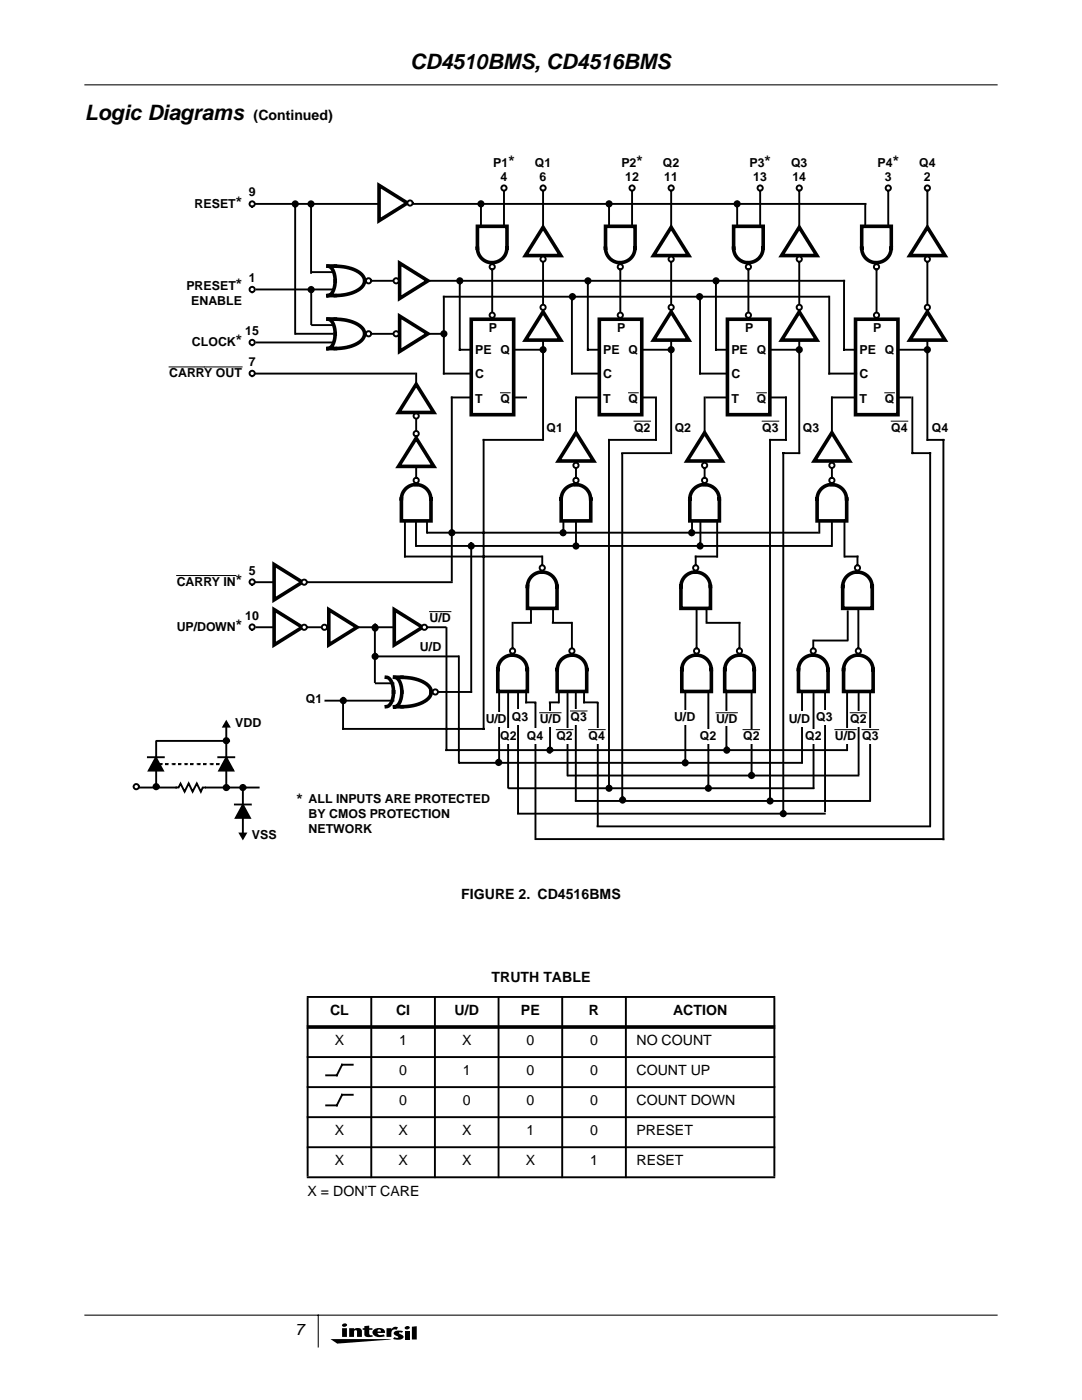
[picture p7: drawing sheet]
<svg xmlns="http://www.w3.org/2000/svg" width="216mm" height="279mm" viewBox="0 0 216 279" stroke-linecap="round" stroke-linejoin="round" font-family="sans-serif">
<path d="M16.9 16.9h182.1M16.9 262.5h182.1M63.5 262.5v6.3" fill="none" stroke="#000" stroke-width=".21"/>
<path d="M65.9 264.1h17.3v4.1h-17.3z" fill-rule="evenodd" fill="#fff"/>
<g fill="#000">
<path d="M65.9 267.2l12.2 .1-10.8 .8zM69.7 265.1h.9v.2a.96 .96 0 0 1 1.6 .4v1.1h-1v-1.1l-.2-.2-.3 .1-.1 1.2h-.9zM72.7 264.7l1-.1v.5h.6v.3h-.6v.9l.3 .2 .3-.1 .1 .3-.6 .1a.87 .87 0 0 1-1.1-.5v-.9h-.3v-.3h.3zM77.1 265.1h1v.2a.93 .93 0 0 1 1.3-.4l-.3 .5a.67 .67 0 0 0-.7 0 .67 .67 0 0 0-.3 .7v.7h-1zM78.7 265.8l.6-.2 1.1 .1-.2 .3-.5-.1v.2a.74 .74 0 0 1 .8 .9 1.93 1.93 0 0 1-2.1 .2l.3-.3a.57 .57 0 0 0 .8 0l-.8-.5a.38 .38 0 0 1 0-.6zM80.8 265.6h.9v1.7h-.9zM80.8 264.8a.55 .55 0 0 1 1 .2 .55 .55 0 0 1-.5 .3 .55 .55 0 0 1-.6-.3zM82.2 264.8l1-.1v2.6h-1z"/>
<path d="M68.3 265.1v1.7h.9v-1.7zM68.3 264.3l-.1 .2a.5 .5 0 0 0 .6 .3 .5 .5 0 0 0 .4-.5 .64 .64 0 0 0-.9 0z"/>
<path d="M74.5 265.4a.86 .86 0 0 0-.1 .9 .86 .86 0 0 0 .8 .5l1.6-.1-.3-.4-.3 .1a.61 .61 0 0 1-.9-.4h1.5a.93 .93 0 0 0-1.1-1l-.5 .1zM75.5 265.4h.4l.1 .3h-.7z"/>
</g>
<g fill="#000" stroke="#000" stroke-width=".38">
<path d="M61.2 199h93.5zM61.2 211h93.5zM61.2 217h93.5zM61.4 199.1v35.7zM74.1 198.8v36.3zM86.8 198.8v36.3zM99.5 198.8v36.3zM112.2 198.8v36.3zM124.9 198.8v36.3zM154.5 199.1v35.7zM61.2 223h93.5zM61.2 229h93.5z"/>
<path d="M61.2 234.9h93.5z"/>
</g>
<path d="M61.2 205h93.5z" fill="#000" stroke="#000" stroke-width=".72" stroke-linecap="butt"/>
<path d="M100.6 38v6.7M96 41.2v3.5M98.2 52.8v9.6M64.7 139.8h14M74.8 136.4h3.9M85.9 138.1h8.3" fill="none" stroke="#000" stroke-width=".38"/>
<path d="M101.1 49.5a2.92 2.92 0 0 1-2.9 2.9M101.2 49.5v-4.3h-5.9v4.3a2.94 2.94 0 0 0 2.9 2.9" fill="none" stroke="#000" stroke-width=".72"/>
<g fill="#fff" stroke="#000" stroke-width=".38">
<circle cx="98.2" cy="53.3" r=".53"/>
<circle cx="100.6" cy="37.5" r=".53"/>
</g>
<circle cx="96" cy="40.7" r=".53" fill="#000" stroke="#000" stroke-width=".38"/>
<circle cx="108.4" cy="37.5" r=".53" fill="#fff" stroke="#000" stroke-width=".38"/>
<path d="M108.4 38v49.8" fill="none" stroke="#000" stroke-width=".38"/>
<g fill="#fff" stroke="#000" stroke-width=".38">
<circle cx="108.4" cy="61.3" r=".53"/>
<circle cx="108.4" cy="51.7" r=".53"/>
</g>
<g fill="#fff" stroke="#000" stroke-width=".72">
<path d="M108.4 45.4l3.5 5.6h-7.1z"/>
<path d="M108.4 62.2l3.5 5.7h-7.1z"/>
</g>
<path d="M62.1 40.7v13.8M91.7 56v13.8h2.2M88.6 74.6h5.3M90.1 79.3h3.8M102.8 69.8h5.9M102.8 79.3h2.2" fill="none" stroke="#000" stroke-width=".38"/>
<circle cx="108.4" cy="69.8" r=".53" fill="#000" stroke="#000" stroke-width=".38"/>
<path d="M94 63.7h8.5v19.1h-8.5z" fill="none" stroke="#000" stroke-width=".72"/>
<path d="M99.9 78.4h1.9" fill="none" stroke="#000" stroke-width=".2"/>
<circle cx="98.2" cy="62.9" r=".53" fill="#fff" stroke="#000" stroke-width=".38"/>
<path d="M51 57.8h15.5M62.1 54.3h4.4M73.2 56h95.2M88.6 59.2h76.7" fill="none" stroke="#000" stroke-width=".38"/>
<g fill="#000" stroke="#000" stroke-width=".38">
<circle cx="91.8" cy="56.1" r=".53"/>
<circle cx="88.6" cy="66.6" r=".53"/>
</g>
<path d="M65.4 53.1h1.5M65.4 59h1.5M65.4 53.1a2.26 2.26 0 0 1 1.5 2.4v.6M66.9 56l-.2 1.5a1.72 1.72 0 0 1-1.3 1.5M66.9 53.1l2.1 .2 2.1 .7a2.62 2.62 0 0 1 1.7 2.1M72.8 56a2.85 2.85 0 0 1-2.2 2.3l-1.6 .5-2.1 .2" fill="none" stroke="#000" stroke-width=".72"/>
<g fill="#fff" stroke="#000" stroke-width=".38">
<circle cx="73.6" cy="56" r=".53"/>
<circle cx="79.1" cy="56" r=".53"/>
</g>
<path d="M79.7 52.5l5.7 3.5-5.7 3.6z" fill="#fff" stroke="#000" stroke-width=".72"/>
<path d="M51 68.3h15.5M62.1 64.9h4.4M72.7 66.6h16" fill="none" stroke="#000" stroke-width=".38"/>
<path d="M65.4 63.7h1.5M65.4 69.6h1.5M65.4 63.7a2.3 2.3 0 0 1 1.5 2.4v.6M66.9 66.6l-.1 .9-.3 1.1a1.36 1.36 0 0 1-1.1 1M66.9 63.7l1.7 .1 1.6 .4a3.2 3.2 0 0 1 2.6 2.5M72.8 66.6a3.1 3.1 0 0 1-2.6 2.5l-1.6 .3-1.7 .2" fill="none" stroke="#000" stroke-width=".72"/>
<circle cx="73.6" cy="66.6" r=".53" fill="#fff" stroke="#000" stroke-width=".38"/>
<path d="M79.7 63.1l5.7 3.5-5.7 3.5z" fill="#fff" stroke="#000" stroke-width=".72"/>
<path d="M50.8 40.7h121.9M58.9 40.7v25.9M62.1 57.8v6.9M88.6 59.2v15.4M58.9 66.6h7.6" fill="none" stroke="#000" stroke-width=".38"/>
<g fill="#000" stroke="#000" stroke-width=".38">
<circle cx="58.9" cy="40.7" r=".53"/>
<circle cx="62.1" cy="40.7" r=".53"/>
<circle cx="62.1" cy="57.8" r=".53"/>
</g>
<path d="M75.6 37l5.7 3.5-5.7 3.5z" fill="#fff" stroke="#000" stroke-width=".72"/>
<g fill="#fff" stroke="#000" stroke-width=".38">
<circle cx="81.8" cy="40.5" r=".53"/>
<circle cx="50.3" cy="57.8" r=".53"/>
<circle cx="50.3" cy="68.4" r=".53"/>
</g>
<path d="M90.1 79.3v36.5M96.5 87.8h11.6" fill="none" stroke="#000" stroke-width=".38"/>
<circle cx="50.3" cy="40.7" r=".53" fill="#fff" stroke="#000" stroke-width=".38"/>
<path d="M126.1 38v6.7M121.5 41.2v3.5M123.8 52.8v9.6" fill="none" stroke="#000" stroke-width=".38"/>
<path d="M120.8 45.2h5.9v4.3a2.94 2.94 0 0 1-2.9 2.9 2.94 2.94 0 0 1-3-2.9z" fill="none" stroke="#000" stroke-width=".72"/>
<g fill="#fff" stroke="#000" stroke-width=".38">
<circle cx="123.8" cy="53.3" r=".53"/>
<circle cx="126.1" cy="37.5" r=".53"/>
</g>
<circle cx="121.5" cy="40.7" r=".53" fill="#000" stroke="#000" stroke-width=".38"/>
<circle cx="133.9" cy="37.5" r=".53" fill="#fff" stroke="#000" stroke-width=".38"/>
<path d="M133.9 38v52.4" fill="none" stroke="#000" stroke-width=".38"/>
<g fill="#fff" stroke="#000" stroke-width=".38">
<circle cx="133.9" cy="61.4" r=".53"/>
<circle cx="133.9" cy="51.7" r=".53"/>
</g>
<g fill="#fff" stroke="#000" stroke-width=".72">
<path d="M133.9 45.4l3.6 5.6h-7.1z"/>
<path d="M133.9 62.2l3.6 5.7h-7.1z"/>
</g>
<path d="M117.3 56v13.8h2.1M114.1 74.6h5.4M115 79.3h4.4M128.4 69.8h5.8M128.4 79.3h2.1" fill="none" stroke="#000" stroke-width=".38"/>
<circle cx="133.9" cy="69.8" r=".53" fill="#000" stroke="#000" stroke-width=".38"/>
<path d="M119.6 63.7h8.5v19.1h-8.5z" fill="none" stroke="#000" stroke-width=".72"/>
<path d="M125.4 78.4h1.9" fill="none" stroke="#000" stroke-width=".2"/>
<circle cx="123.8" cy="62.9" r=".53" fill="#fff" stroke="#000" stroke-width=".38"/>
<circle cx="117.3" cy="56.1" r=".53" fill="#000" stroke="#000" stroke-width=".38"/>
<path d="M151.7 38v6.7M114.1 59.2v15.4M147.1 41.2v3.5M149.3 52.8v9.6" fill="none" stroke="#000" stroke-width=".38"/>
<path d="M152.3 49.5a2.92 2.92 0 0 1-3 2.9M152.3 49.5v-4.3h-5.9v4.3a2.94 2.94 0 0 0 2.9 2.9" fill="none" stroke="#000" stroke-width=".72"/>
<g fill="#fff" stroke="#000" stroke-width=".38">
<circle cx="149.3" cy="53.3" r=".53"/>
<circle cx="151.7" cy="37.5" r=".53"/>
</g>
<circle cx="147.1" cy="40.7" r=".53" fill="#000" stroke="#000" stroke-width=".38"/>
<circle cx="159.5" cy="37.5" r=".53" fill="#fff" stroke="#000" stroke-width=".38"/>
<path d="M159.5 38v52.4" fill="none" stroke="#000" stroke-width=".38"/>
<g fill="#fff" stroke="#000" stroke-width=".38">
<circle cx="159.5" cy="61.3" r=".53"/>
<circle cx="159.5" cy="51.7" r=".53"/>
</g>
<g fill="#fff" stroke="#000" stroke-width=".72">
<path d="M159.5 45.4l3.5 5.6h-7z"/>
<path d="M159.5 62.2l3.5 5.7h-7z"/>
</g>
<path d="M142.9 56v13.8h2.1M139.7 74.6h5.4M140.9 79.3h4.1M154 69.8h5.8M154 79.3h2.8" fill="none" stroke="#000" stroke-width=".38"/>
<circle cx="159.5" cy="69.8" r=".53" fill="#000" stroke="#000" stroke-width=".38"/>
<path d="M145.2 63.7h8.4v19.1h-8.4z" fill="none" stroke="#000" stroke-width=".72"/>
<path d="M151 78.4h1.9" fill="none" stroke="#000" stroke-width=".2"/>
<circle cx="149.3" cy="62.9" r=".53" fill="#fff" stroke="#000" stroke-width=".38"/>
<circle cx="142.9" cy="56.1" r=".53" fill="#000" stroke="#000" stroke-width=".38"/>
<path d="M177.2 38v6.7M139.7 59.2v15.4M172.6 40.8v4.1M174.9 52.8v9.6M140.6 79.3v16.4M156.8 79.3v8.5" fill="none" stroke="#000" stroke-width=".38"/>
<path d="M174.9 52.4a2.93 2.93 0 0 0 2.9-2.9v-4.3h-5.9v4.3a2.93 2.93 0 0 0 3 2.9" fill="none" stroke="#000" stroke-width=".72"/>
<g fill="#fff" stroke="#000" stroke-width=".38">
<circle cx="174.9" cy="53.3" r=".53"/>
<circle cx="177.2" cy="37.5" r=".53"/>
<circle cx="185" cy="37.5" r=".53"/>
</g>
<path d="M185 38v49.8" fill="none" stroke="#000" stroke-width=".38"/>
<g fill="#fff" stroke="#000" stroke-width=".38">
<circle cx="185" cy="61.4" r=".53"/>
<circle cx="185" cy="51.7" r=".53"/>
</g>
<g fill="#fff" stroke="#000" stroke-width=".72">
<path d="M185 45.4l3.6 5.6h-7.1z"/>
<path d="M185 62.2l3.6 5.7h-7.1z"/>
</g>
<path d="M168.4 56v13.8h2.1M165.5 74.6h5.3M166 79.3h4.8M179.5 69.8h5.8M179.5 79.3h2.1" fill="none" stroke="#000" stroke-width=".38"/>
<circle cx="185" cy="69.8" r=".53" fill="#000" stroke="#000" stroke-width=".38"/>
<path d="M170.7 63.7h8.5v19.1h-8.5z" fill="none" stroke="#000" stroke-width=".72"/>
<path d="M176.6 78.4h1.9" fill="none" stroke="#000" stroke-width=".2"/>
<circle cx="174.9" cy="62.9" r=".53" fill="#fff" stroke="#000" stroke-width=".38"/>
<path d="M165.5 59.2v15.4M166 79.3v17" fill="none" stroke="#000" stroke-width=".38"/>
<circle cx="50.3" cy="74.5" r=".53" fill="#fff" stroke="#000" stroke-width=".38"/>
<path d="M33.8 73.2h14.5" fill="none" stroke="#000" stroke-width=".2"/>
<path d="M99.6 138.2v14.1M102.3 124.3v5.8" fill="none" stroke="#000" stroke-width=".38"/>
<path d="M100.2 131.6a2.95 2.95 0 0 1 3.2-.6 2.95 2.95 0 0 1 1.8 2.6v4.4h-5.9v-4.4a2.93 2.93 0 0 1 .9-2z" fill="none" stroke="#000" stroke-width=".72"/>
<circle cx="102.3" cy="129.9" r=".53" fill="#fff" stroke="#000" stroke-width=".38"/>
<path d="M108.2 111.1v1.7M102.6 124.3h3.3M106 121.8v2.1M114.1 124.3v5.8M116.5 138.2v2" fill="none" stroke="#000" stroke-width=".38"/>
<path d="M108.2 114.1a2.94 2.94 0 0 0-3 2.9v4.4h5.9v-4.4a2.93 2.93 0 0 0-2.9-2.8M112 131.7a2.93 2.93 0 0 1 3.2-.8 2.93 2.93 0 0 1 1.9 2.7v4.4h-5.9v-4.4a2.9 2.9 0 0 1 .8-1.9z" fill="none" stroke="#000" stroke-width=".72"/>
<circle cx="99.5" cy="152.2" r=".53" fill="#000" stroke="#000" stroke-width=".38"/>
<circle cx="114.1" cy="129.9" r=".53" fill="#fff" stroke="#000" stroke-width=".38"/>
<path d="M110.3 124.3h3.6M110.4 121.8v2.1M113.2 138.4v16.3M114.9 138.1v21.5" fill="none" stroke="#000" stroke-width=".38"/>
<g fill="#fff">
<path d="M96.9 142.1h4.2v2.8h-4.2z" fill-rule="evenodd"/>
<path d="M113.9 141.6h3.2v3h-3.2z" fill-rule="evenodd"/>
</g>
<path d="M113.8 141.9h3.3z" fill="#fff" stroke="#000" stroke-width=".2"/>
<path d="M116.5 140.2h2.7M119.3 140.4v24.4" fill="none" stroke="#000" stroke-width=".38"/>
<path d="M117.5 145.3h3.2v3h-3.2z" fill-rule="evenodd" fill="#fff"/>
<path d="M117.5 145.6h3.2z" fill="#fff" stroke="#000" stroke-width=".2"/>
<path d="M109.7 140.2h1.6M109.8 140.5v9.2" fill="none" stroke="#000" stroke-width=".38"/>
<path d="M109.3 149.4a.53 .53 0 0 1 .7-.2 .53 .53 0 0 1 .3 .6l-.6 .5a.54 .54 0 0 1-.4-.9z" fill-rule="evenodd" fill="#000" stroke="#000" stroke-width=".38"/>
<path d="M107.7 141.9h4.2v3h-4.2z" fill-rule="evenodd" fill="#fff"/>
<path d="M107.7 142.2h4.2z" fill="#fff" stroke="#000" stroke-width=".2"/>
<circle cx="108.2" cy="113.3" r=".53" fill="#fff" stroke="#000" stroke-width=".38"/>
<path d="M83 74.6v20.8M80.8 104.4v6.7M85.2 104.4v1.9M111.5 138.4v1.8" fill="none" stroke="#000" stroke-width=".38"/>
<path d="M83 96.7a2.93 2.93 0 0 1 3 2.9M83 96.7a2.93 2.93 0 0 0-2.9 2.9v4.4h5.9v-4.4" fill="none" stroke="#000" stroke-width=".72"/>
<g fill="#fff" stroke="#000" stroke-width=".38">
<circle cx="83" cy="95.9" r=".53"/>
<circle cx="83" cy="86.6" r=".53"/>
<circle cx="83" cy="83" r=".53"/>
</g>
<g fill="#fff" stroke="#000" stroke-width=".72">
<path d="M83 87.4l3.6 5.7h-7.1z"/>
<path d="M83 76.7l3.6 5.6h-7.1z"/>
</g>
<g fill="none" stroke="#000" stroke-width=".38">
<path d="M51 74.6h31.7M114.9 79.3v16.4M96.5 87.8v57.7h-28M80.8 111.1h27.3M83 104.4v4.6M83.3 109h82.5M85.4 106.3h77.8M112.4 104.4v1.9M114.9 104.4v4.6M89.1 125.4v24.3h79.7M91.6 131v21.2M91.7 152.2h68.3"/>
<path d="M101.6 157.3h60.7M113.4 154.8h57.9M114.9 159.8h58.7M103.4 162.4h61.2M107 167.5h81.2M119.2 164.9h66.4"/>
</g>
<path d="M114.9 96.7a2.94 2.94 0 0 0-2.9 2.9v4.4h5.9v-4.4a2.92 2.92 0 0 0-3-2.9" fill="none" stroke="#000" stroke-width=".72"/>
<g fill="#fff" stroke="#000" stroke-width=".38">
<circle cx="114.9" cy="92.9" r=".53"/>
<circle cx="114.9" cy="95.9" r=".53"/>
</g>
<path d="M114.9 86.4l3.6 5.6h-7.1z" fill="#fff" stroke="#000" stroke-width=".72"/>
<g fill="#000" stroke="#000" stroke-width=".38">
<circle cx="90.2" cy="106.3" r=".53"/>
<circle cx="94" cy="109" r=".53"/>
<circle cx="112.4" cy="106.3" r=".53"/>
<circle cx="114.9" cy="109" r=".53"/>
</g>
<path d="M130.9 79.3v8.5M51 116.2h39.1M138.1 104.4v1.9M139.8 104.4v4.6M143.1 104.4v6.7M51 125.2h38.1M74.8 125.4v10.9M68.5 140.2v5.3" fill="none" stroke="#000" stroke-width=".38"/>
<path d="M140.6 96.7a2.93 2.93 0 0 1 2.9 2.9M140.6 96.7a2.94 2.94 0 0 0-3 2.9v4.4h5.9v-4.4" fill="none" stroke="#000" stroke-width=".72"/>
<g fill="#fff" stroke="#000" stroke-width=".38">
<circle cx="140.6" cy="92.9" r=".53"/>
<circle cx="140.6" cy="95.9" r=".53"/>
</g>
<path d="M140.6 86.4l3.5 5.6h-7z" fill="#fff" stroke="#000" stroke-width=".72"/>
<g fill="#000" stroke="#000" stroke-width=".38">
<circle cx="138" cy="106.3" r=".53"/>
<circle cx="139.7" cy="109" r=".53"/>
</g>
<path d="M163.5 104.4v1.9M166 104.4v4.6M168.5 104.4v6.7" fill="none" stroke="#000" stroke-width=".38"/>
<path d="M166 96.7a2.93 2.93 0 0 1 2.9 2.9M166 96.7a2.94 2.94 0 0 0-3 2.9v4.4h5.9v-4.4" fill="none" stroke="#000" stroke-width=".72"/>
<g fill="#fff" stroke="#000" stroke-width=".38">
<circle cx="166" cy="92.9" r=".53"/>
<circle cx="166" cy="95.9" r=".53"/>
</g>
<path d="M166 86.4l3.5 5.6h-7z" fill="#fff" stroke="#000" stroke-width=".72"/>
<path d="M138.8 114.2a2.93 2.93 0 0 1 2.9 2.8M138.8 114.1a2.93 2.93 0 0 0-2.9 2.9v4.4h5.9v-4.4M147.6 130.7a2.94 2.94 0 0 1 2.9 2.9v4.4h-5.9v-4.4a2.92 2.92 0 0 1 3-2.9" fill="none" stroke="#000" stroke-width=".72"/>
<path d="M138.8 111.1v1.7M147.5 124.3v5.8M150 138.2v16.7" fill="none" stroke="#000" stroke-width=".38"/>
<circle cx="147.5" cy="129.9" r=".53" fill="#fff" stroke="#000" stroke-width=".38"/>
<path d="M141 121.8v2.1M141 124.3h6.5" fill="none" stroke="#000" stroke-width=".38"/>
<circle cx="138.8" cy="113.3" r=".53" fill="#fff" stroke="#000" stroke-width=".38"/>
<path d="M138.8 111.1h4.3M136.8 138.2v14.1M139 121.7v8.4M141.3 138.4v18.2M144.9 138.4v11.3" fill="none" stroke="#000" stroke-width=".38"/>
<path d="M141.9 133.6a2.94 2.94 0 0 0-2.9-2.8 2.94 2.94 0 0 0-3 2.8v4.4h5.9v-4.4" fill="none" stroke="#000" stroke-width=".72"/>
<circle cx="139" cy="129.9" r=".53" fill="#fff" stroke="#000" stroke-width=".38"/>
<path d="M182 79.3v11.1M124.2 90.4h9.3M124.2 90.6v69.3M130.9 87.8h-9.4v69.3M156.8 87.8h-3.2v71.4M159.5 90.4h-3.2v71.5M182.1 90.4h3.5v74.4M185.1 87.8h3.1v79.7M160 138.2v14M162.3 127.8v2.3M164.6 138.4v23.5" fill="none" stroke="#000" stroke-width=".38"/>
<g fill="#000" stroke="#000" stroke-width=".38">
<circle cx="121.5" cy="157.3" r=".53"/>
<circle cx="136.7" cy="152.2" r=".53"/>
<circle cx="141.3" cy="157.3" r=".53"/>
<circle cx="145" cy="149.7" r=".53"/>
<circle cx="150" cy="154.8" r=".53"/>
<circle cx="153.7" cy="159.8" r=".53"/>
<circle cx="156.3" cy="162.4" r=".53"/>
</g>
<path d="M162.3 130.7a2.93 2.93 0 0 0-3 2.9v4.4h5.9v-4.4a2.92 2.92 0 0 0-3-2.9" fill="none" stroke="#000" stroke-width=".72"/>
<circle cx="162.3" cy="129.9" r=".53" fill="#fff" stroke="#000" stroke-width=".38"/>
<path d="M171.1 111.1v1.7M162.6 127.8h6.5" fill="none" stroke="#000" stroke-width=".38"/>
<path d="M171.1 114.2a2.93 2.93 0 0 1 2.9 2.8M171.1 114.1a2.93 2.93 0 0 0-3 2.9v4.4h5.9v-4.4" fill="none" stroke="#000" stroke-width=".72"/>
<circle cx="171.1" cy="113.3" r=".53" fill="#fff" stroke="#000" stroke-width=".38"/>
<path d="M168.6 111.1h2.5M169 138.2v11.5M171.3 121.7v8.4M173.6 138.4v21.3" fill="none" stroke="#000" stroke-width=".38"/>
<path d="M174.2 133.6a2.94 2.94 0 0 0-2.9-2.8 2.94 2.94 0 0 0-3 2.8v4.4h5.9v-4.4" fill="none" stroke="#000" stroke-width=".72"/>
<circle cx="171.3" cy="129.9" r=".53" fill="#fff" stroke="#000" stroke-width=".38"/>
<path d="M162.3 138.4v18.9M169.2 122v5.7M171.3 138.4v16.1" fill="none" stroke="#000" stroke-width=".38"/>
<g fill="#fff">
<path d="M135 141.8h3.2v2.8h-3.2z" fill-rule="evenodd"/>
<path d="M157.4 141.9h4.2v3h-4.2z" fill-rule="evenodd"/>
<path d="M160.7 145.5h3.2v2.8h-3.2z" fill-rule="evenodd"/>
<path d="M162.9 141.8h3.2v2.8h-3.2z" fill-rule="evenodd"/>
<path d="M166.6 145.3h4.2v3h-4.2z" fill-rule="evenodd"/>
<path d="M169.6 141.9h3.5v3h-3.5z" fill-rule="evenodd"/>
<path d="M171.8 145.3h3.7v3h-3.7z" fill-rule="evenodd"/>
</g>
<g fill="#fff" stroke="#000" stroke-width=".2">
<path d="M166.6 145.6h4.3z"/>
<path d="M169.6 142.2h3.3z"/>
<path d="M172 145.6h3.3z"/>
<path d="M177.8 84.1h3.3z"/>
<path d="M152.1 84.1h3.3z"/>
<path d="M126.5 84.1h3.3z"/>
</g>
<path d="M94 109v29.1" fill="none" stroke="#000" stroke-width=".38"/>
<path d="M78.7 135.1h1.5M78.8 135.2a2.31 2.31 0 0 1 1.4 2.4v.5M80.2 138.1l-.2 1.5a1.71 1.71 0 0 1-1.3 1.4h2.7l1.7-.4a3.4 3.4 0 0 0 3-2.5M80.2 135.2l1.7 .1 1.2 .3a3.4 3.4 0 0 1 3 2.5" fill="none" stroke="#000" stroke-width=".72"/>
<circle cx="86.9" cy="138.1" r=".53" fill="#fff" stroke="#000" stroke-width=".38"/>
<path d="M77.1 135.2a2.6 2.6 0 0 1 1.4 2.8v.1M78.5 138.1l-.1 1-.3 1a1.35 1.35 0 0 1-1 .9" fill="none" stroke="#000" stroke-width=".72"/>
<path d="M74.8 131h16.8" fill="none" stroke="#000" stroke-width=".38"/>
<g fill="#000" stroke="#000" stroke-width=".38">
<circle cx="68.5" cy="139.8" r=".53"/>
<circle cx="74.9" cy="131" r=".53"/>
<circle cx="74.9" cy="125.2" r=".57"/>
</g>
<g fill="#fff" stroke="#000" stroke-width=".38">
<circle cx="79.1" cy="66.6" r=".53"/>
<circle cx="84.7" cy="125.2" r=".53"/>
<circle cx="60.7" cy="125.2" r=".53"/>
<circle cx="64.7" cy="125.2" r=".53"/>
<circle cx="60.7" cy="116.2" r=".53"/>
<circle cx="50.3" cy="116.2" r=".53"/>
</g>
<g fill="#fff" stroke="#000" stroke-width=".72">
<path d="M78.7 121.7l5.6 3.5-5.6 3.5z"/>
<path d="M54.7 121.7l5.6 3.5-5.6 3.5z"/>
<path d="M65.6 121.7l5.7 3.5-5.7 3.5z"/>
<path d="M54.7 112.7l5.6 3.5-5.6 3.5z"/>
</g>
<path d="M35.3 114.9h11.8" fill="none" stroke="#000" stroke-width=".2"/>
<circle cx="50.3" cy="125.1" r=".53" fill="#fff" stroke="#000" stroke-width=".38"/>
<path d="M85.7 122.1h4.3" fill="none" stroke="#000" stroke-width=".2"/>
<g fill="#000" stroke="#000" stroke-width=".38">
<circle cx="114.2" cy="59.2" r=".53"/>
<circle cx="139.6" cy="59.2" r=".53"/>
</g>
<path d="M30.6 152.5h14.6" fill="none" stroke="#fff" stroke-width=".38"/>
<path d="M27.6 157.2h24M30.6 152.5h14.6M31.3 147.9h13.9M45.2 144l.5 1h-1.1zM45.2 145.2v11.9" fill="none" stroke="#000" stroke-width=".38"/>
<path d="M45.2 144l.5 1h-1.1z" fill="#000"/>
<path d="M35.4 156.6h5.4v1.2h-5.4z" fill-rule="evenodd" fill="#fff"/>
<path d="M29.5 151.1h3.2M31.2 148v9.1M35.2 157.2h.4l.4-.8 .8 1.6 .8-1.7 .8 1.7 .9-1.6 .8 1.6 .3-.8h.5M43.6 151.1h3.1M46.9 160.6h3.1" fill="none" stroke="#000" stroke-width=".38"/>
<g fill="#000" stroke="#000" stroke-width=".38">
<path d="M31.1 151.2l1.4 2.6h-2.8zM45.2 151.2l1.4 2.6h-2.9zM48.5 160.6l1.4 2.6h-2.9z"/>
<circle cx="31.2" cy="157" r=".53"/>
<circle cx="45.2" cy="147.8" r=".53"/>
<circle cx="48.5" cy="157.2" r=".53"/>
</g>
<circle cx="27.2" cy="157" r=".53" fill="#fff" stroke="#000" stroke-width=".38"/>
<circle cx="45.2" cy="157.2" r=".53" fill="#000" stroke="#000" stroke-width=".38"/>
<path d="M48.5 157.1v9.1M47.9 166.3h1.1l-.5 1z" fill="none" stroke="#000" stroke-width=".38"/>
<path d="M47.9 166.3h1.1l-.5 1z" fill="#000"/>
<g fill="#fff">
<path d="M142.9 141.9h4.2v3h-4.2z" fill-rule="evenodd"/>
<path d="M148.3 145.5h3.2v2.8h-3.2z" fill-rule="evenodd"/>
<path d="M139.7 145.5h3.2v2.8h-3.2z" fill-rule="evenodd"/>
<path d="M111.1 145.3h3.2v3h-3.2z" fill-rule="evenodd"/>
</g>
<g fill="#fff" stroke="#000" stroke-width=".2">
<path d="M142.9 142.2h4.2z"/>
<path d="M148.3 145.6h3.3z"/>
<path d="M111 145.6h3.3z"/>
</g>
<path d="M101.4 138.4v18.8M103.4 138.1v24.2M105 138.2v2" fill="none" stroke="#000" stroke-width=".38"/>
<path d="M102.2 141.6h3.1v3h-3.1z" fill-rule="evenodd" fill="#fff"/>
<path d="M105 140.2h1.8M106.8 140.4v27.1" fill="none" stroke="#000" stroke-width=".38"/>
<g fill="#fff">
<path d="M105.2 145.3h3.1v3h-3.1z" fill-rule="evenodd"/>
<path d="M99.9 145.3h3.1v3h-3.1z" fill-rule="evenodd"/>
</g>
<circle cx="124.2" cy="159.7" r=".53" fill="#000" stroke="#000" stroke-width=".38"/>
<path d="M70.4 212.5h-2.1l-1.1 2.1h-2.1M70.4 218.5h-2.1l-1.1 2.1h-2.1" fill="none" stroke="#000" stroke-width=".38"/>
<g font-size="4.2">
<text x="81.8" y="13.8">CD4510BMS, CD4516BMS</text>
<text x="16.9" y="24">Logic Diagrams</text>
</g>
<g font-size="3.2">
<text x="101.5" y="33.3">*</text>
<text x="127" y="33.3">*</text>
<text x="152.6" y="33.3">*</text>
<text x="178.1" y="33.3">*</text>
<text x="47.1" y="41.5">*</text>
<text x="47.1" y="57.9">*</text>
<text x="47.1" y="69.1">*</text>
<text x="47.1" y="116.9">*</text>
<text x="47.1" y="125.9">*</text>
<text x="59.1" y="160.7">*</text>
<text x="58.9" y="266.5">7</text>
</g>
<g font-size="2.8">
<text x="50.6" y="24">(Continued)</text>
<text x="92" y="179.3">FIGURE 2. CD4516BMS</text>
<text x="98.1" y="195.9">TRUTH TABLE</text>
<text x="65.9" y="202.6">CL</text>
<text x="79" y="202.6">CI</text>
<text x="90.7" y="202.6">U/D</text>
<text x="103.9" y="202.6">PE</text>
<text x="117.5" y="202.6">R</text>
<text x="134.3" y="202.6">ACTION</text>
<text x="66.8" y="208.6">X</text>
<text x="79.7" y="208.6">1</text>
<text x="92.2" y="208.6">X</text>
<text x="105.1" y="208.6">0</text>
<text x="117.8" y="208.6">0</text>
<text x="127" y="208.6">NO COUNT</text>
<text x="79.7" y="214.6">0</text>
<text x="92.4" y="214.6">1</text>
<text x="105.1" y="214.6">0</text>
<text x="117.8" y="214.6">0</text>
<text x="127" y="214.6">COUNT UP</text>
<text x="79.7" y="220.6">0</text>
<text x="92.4" y="220.6">0</text>
<text x="105.1" y="220.6">0</text>
<text x="117.8" y="220.6">0</text>
<text x="127" y="220.6">COUNT DOWN</text>
<text x="66.8" y="226.6">X</text>
<text x="79.5" y="226.6">X</text>
<text x="92.2" y="226.6">X</text>
<text x="105.1" y="226.6">1</text>
<text x="117.8" y="226.6">0</text>
<text x="127" y="226.6">PRESET</text>
<text x="66.8" y="232.6">X</text>
<text x="79.5" y="232.6">X</text>
<text x="92.2" y="232.6">X</text>
<text x="104.9" y="232.6">X</text>
<text x="117.8" y="232.6">1</text>
<text x="127" y="232.6">RESET</text>
<text x="61.4" y="238.6">X = DON’T CARE</text>
</g>
<g font-size="2.5">
<text x="98.4" y="33.3">P1</text>
<text x="106.7" y="33.3">Q1</text>
<text x="124" y="33.3">P2</text>
<text x="132.3" y="33.3">Q2</text>
<text x="149.6" y="33.3">P3</text>
<text x="157.8" y="33.3">Q3</text>
<text x="175.1" y="33.3">P4</text>
<text x="183.4" y="33.3">Q4</text>
<text x="38.8" y="41.5">RESET</text>
<text x="49.6" y="39.1">9</text>
<text x="99.9" y="36.1">4</text>
<text x="107.7" y="36.1">6</text>
<text x="124.7" y="36.1">12</text>
<text x="132.5" y="36.1">11</text>
<text x="150.3" y="36.1">13</text>
<text x="158.1" y="36.1">14</text>
<text x="176.6" y="36.1">3</text>
<text x="184.4" y="36.1">2</text>
<text x="37.2" y="57.9">PRESET</text>
<text x="49.6" y="56.3">1</text>
<text x="38.2" y="60.8">ENABLE</text>
<text x="38.3" y="69.1">CLOCK</text>
<text x="48.9" y="66.9">15</text>
<text x="94.8" y="70.7">PE</text>
<text x="97.6" y="66.3">P</text>
<text x="99.9" y="70.7">Q</text>
<text x="120.4" y="70.7">PE</text>
<text x="123.1" y="66.3">P</text>
<text x="125.4" y="70.7">Q</text>
<text x="145.9" y="70.7">PE</text>
<text x="148.7" y="66.3">P</text>
<text x="151" y="70.7">Q</text>
<text x="171.5" y="70.7">PE</text>
<text x="174.2" y="66.3">P</text>
<text x="176.6" y="70.7">Q</text>
<text x="33.8" y="75.3">CARRY OUT</text>
<text x="49.6" y="73.1">7</text>
<text x="94.8" y="75.4">C</text>
<text x="120.4" y="75.4">C</text>
<text x="145.9" y="75.4">C</text>
<text x="171.5" y="75.4">C</text>
<text x="94.8" y="80.5">T</text>
<text x="99.9" y="80.5">Q</text>
<text x="120.4" y="80.5">T</text>
<text x="125.4" y="80.5">Q</text>
<text x="145.9" y="80.5">T</text>
<text x="151" y="80.5">Q</text>
<text x="171.5" y="80.5">T</text>
<text x="176.6" y="80.5">Q</text>
<text x="109.1" y="86.1">Q1</text>
<text x="126.5" y="86.1">Q2</text>
<text x="134.6" y="86.1">Q2</text>
<text x="152.1" y="86.1">Q3</text>
<text x="160.2" y="86.1">Q3</text>
<text x="177.8" y="86.1">Q4</text>
<text x="186" y="86.1">Q4</text>
<text x="35.3" y="116.9">CARRY IN</text>
<text x="49.6" y="114.7">5</text>
<text x="35.3" y="125.9">UP/DOWN</text>
<text x="48.9" y="123.7">10</text>
<text x="85.7" y="124.1">U/D</text>
<text x="83.8" y="130">U/D</text>
<text x="61" y="140.4">Q1</text>
<text x="102.1" y="144">Q3</text>
<text x="113.8" y="144">Q3</text>
<text x="134.5" y="144">U/D</text>
<text x="162.8" y="144">Q3</text>
<text x="47" y="145.2">VDD</text>
<text x="96.9" y="144.3">U/D</text>
<text x="99.8" y="147.7">Q2</text>
<text x="105.1" y="147.7">Q4</text>
<text x="107.7" y="144.3">U/D</text>
<text x="111" y="147.7">Q2</text>
<text x="117.5" y="147.7">Q4</text>
<text x="139.7" y="147.7">Q2</text>
<text x="142.9" y="144.3">U/D</text>
<text x="148.3" y="147.7">Q2</text>
<text x="157.4" y="144.3">U/D</text>
<text x="160.7" y="147.7">Q2</text>
<text x="166.6" y="147.7">U/D</text>
<text x="169.6" y="144.3">Q2</text>
<text x="172" y="147.7">Q3</text>
<text x="61.6" y="160.2">ALL INPUTS ARE PROTECTED</text>
<text x="50.3" y="167.5">VSS</text>
<text x="61.6" y="163.2">BY CMOS PROTECTION</text>
<text x="61.6" y="166.2">NETWORK</text>
</g>
</svg>
